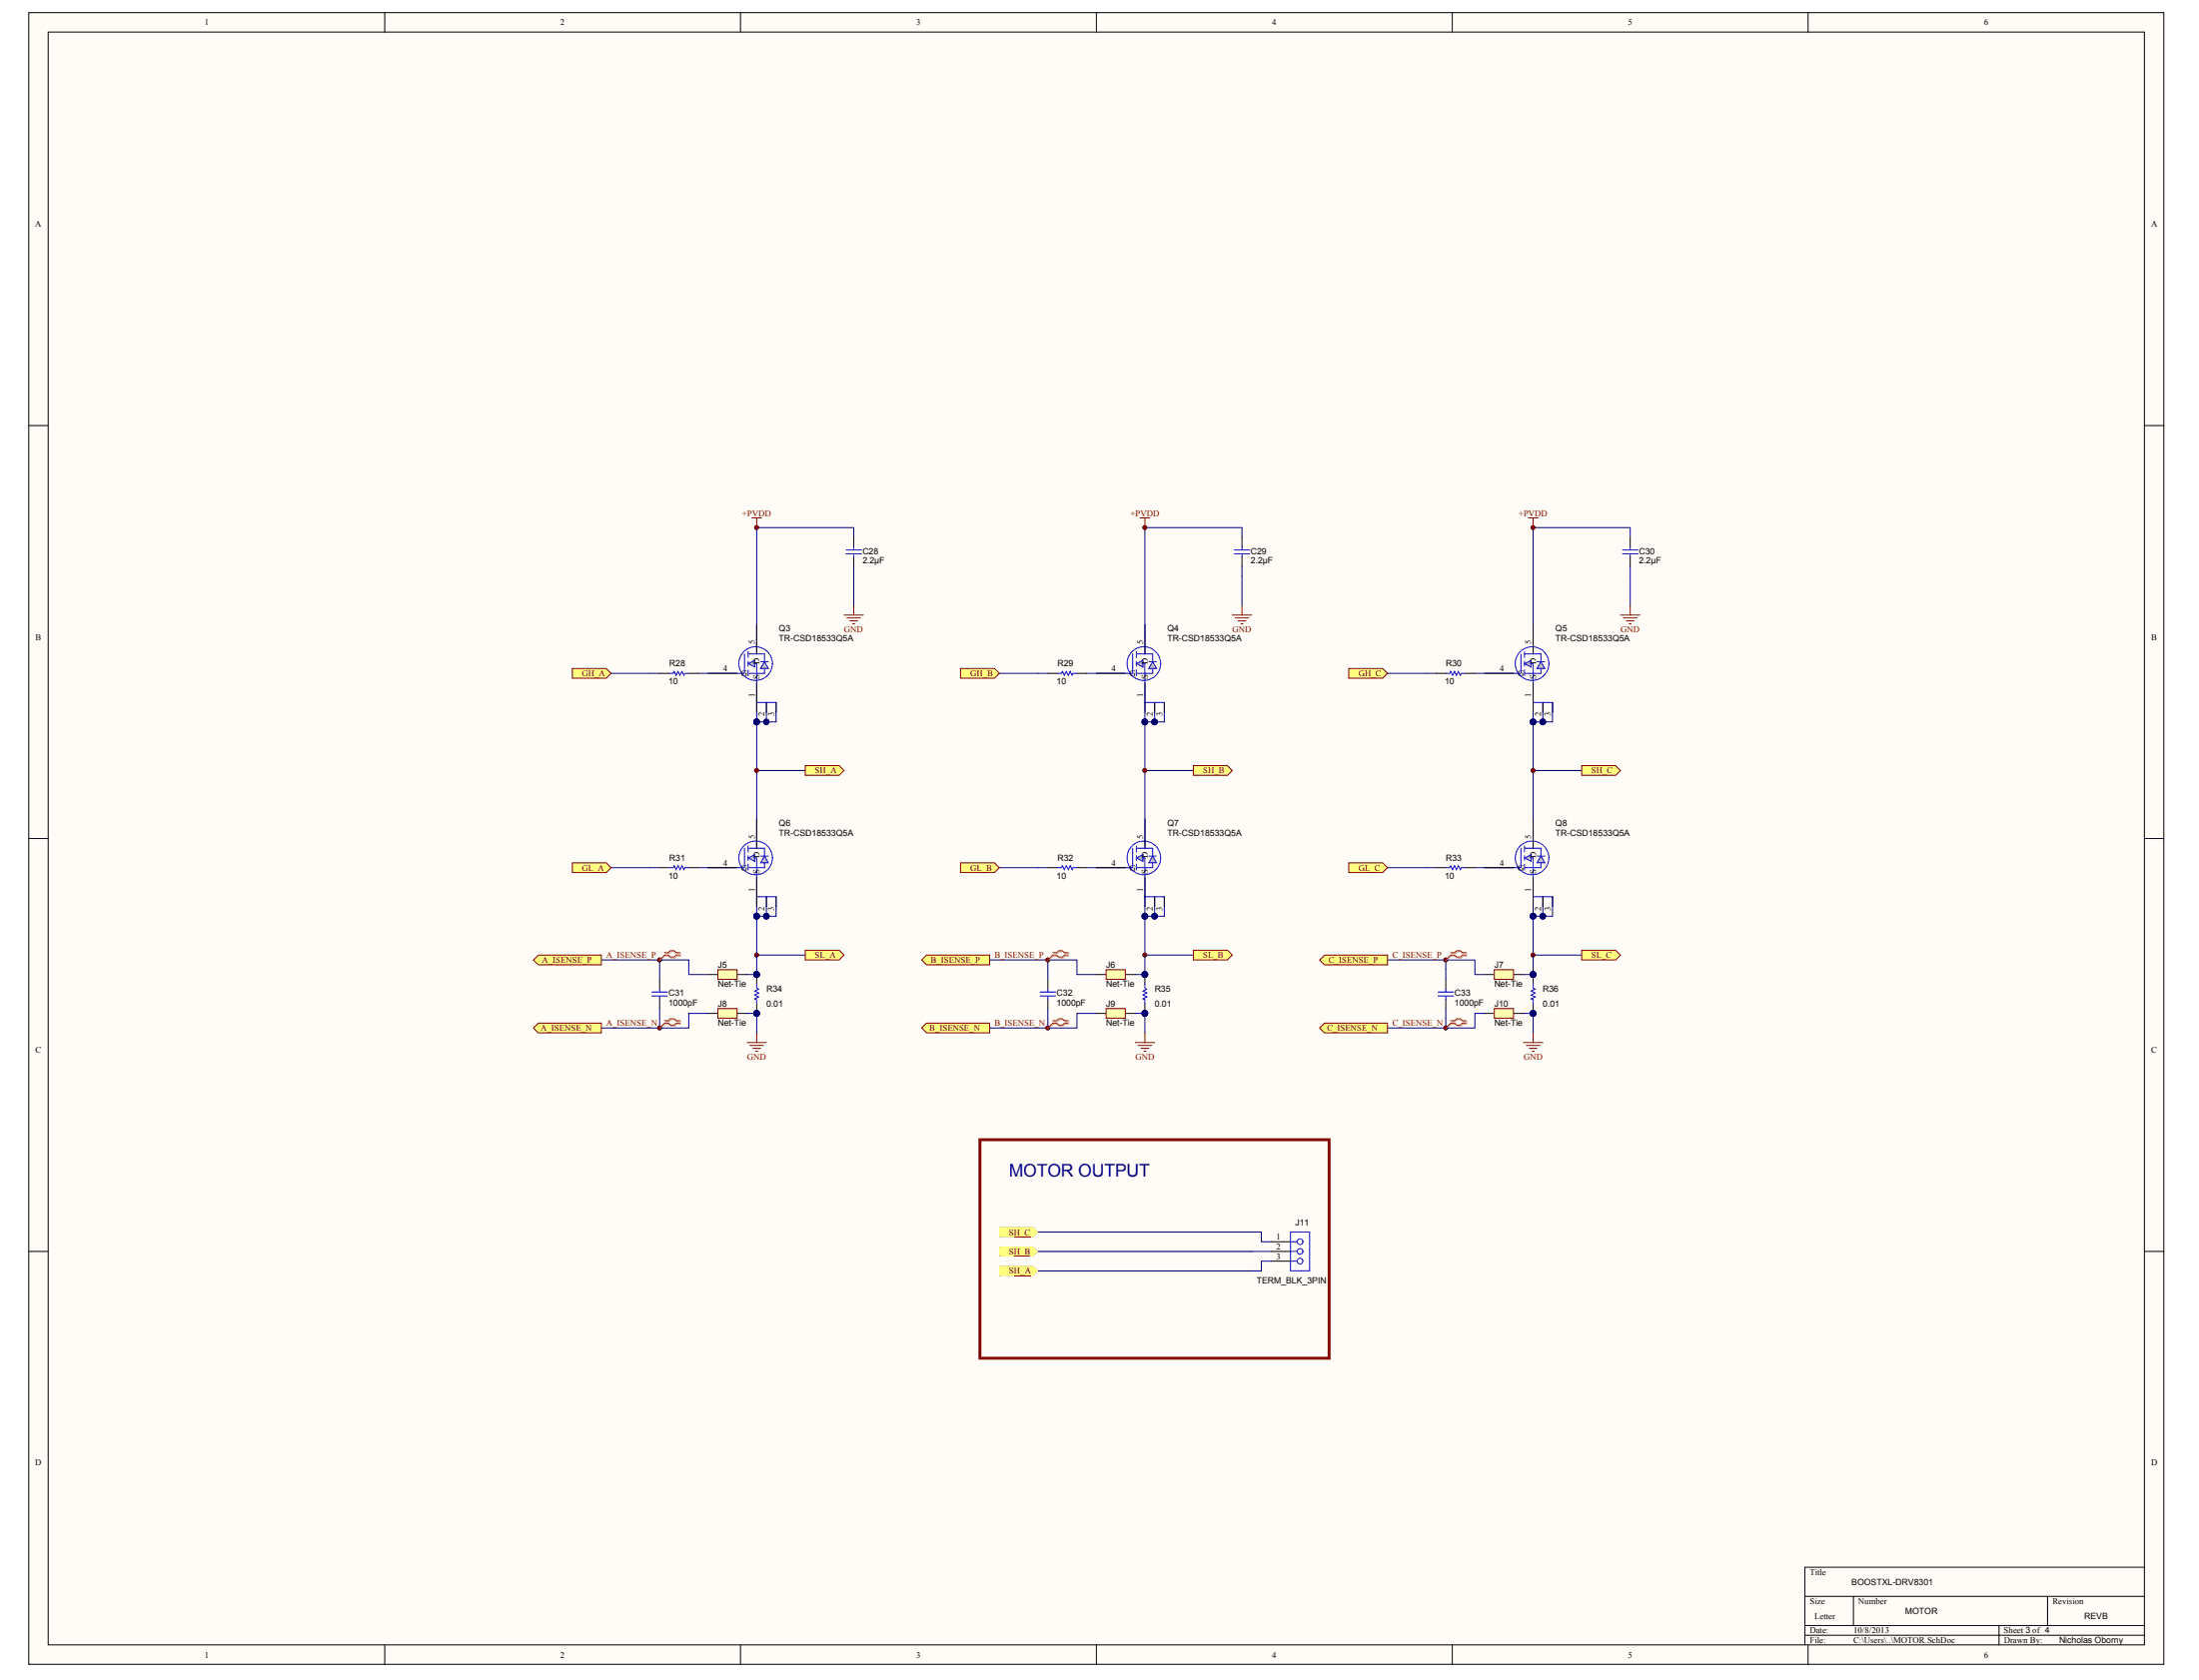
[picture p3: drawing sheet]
<svg xmlns="http://www.w3.org/2000/svg" width="271mm" height="207mm" viewBox="0 0 271 207" stroke-linecap="round" stroke-linejoin="round" font-family="sans-serif">
<path d="M3.5 1.6h263.1v203.5h-263.1z" fill="#fffcf8"/>
<path d="M3.5 1.6h263.1v203.5h-263.1z" fill="none" stroke="#000" stroke-width=".12"/>
<path d="M5.9 4h258.3v198.8h-258.3z" fill="#fffcf8"/>
<g fill="none" stroke="#000" stroke-width=".12">
<path d="M5.9 4h258.3v198.8h-258.3zM47.4 1.6v2.4M91.2 1.6v2.4M135.1 1.6v2.4M178.9 1.6v2.4M222.8 1.6v2.4M3.5 52.5h2.4M264.2 52.5h2.4M3.5 103.4h2.4M264.2 103.4h2.4M3.5 154.3h2.4M264.2 154.3h2.4"/>
<path d="M222.4 196.8h41.8M228.4 196.8v3.6M252.3 196.8v3.6M264.2 193.2h-41.8v9.6M47.4 202.8v2.4M91.2 202.8v2.4M135.1 202.8v2.4M178.9 202.8v2.4M222.4 200.4h41.8M222.4 201.6h41.8M222.8 202.8v2.4M246.3 200.4v2.4"/>
</g>
<g fill="#000080" stroke="#000080" stroke-width=".12">
<circle cx="81.3" cy="126.7" r=".23"/>
<circle cx="81.3" cy="118.3" r=".23"/>
<circle cx="93.2" cy="117.7" r=".23"/>
<circle cx="93.2" cy="95" r=".23"/>
<circle cx="93.2" cy="65" r=".23"/>
<circle cx="129.1" cy="126.7" r=".23"/>
<circle cx="129.1" cy="118.3" r=".23"/>
<circle cx="141" cy="117.7" r=".23"/>
<circle cx="141" cy="95" r=".23"/>
<circle cx="141" cy="65" r=".23"/>
<circle cx="178.1" cy="126.7" r=".23"/>
<circle cx="178.1" cy="118.3" r=".23"/>
<circle cx="188.9" cy="117.7" r=".23"/>
<circle cx="188.9" cy="95" r=".23"/>
<circle cx="188.9" cy="65" r=".23"/>
<circle cx="93.2" cy="112.9" r=".35"/>
<circle cx="141" cy="112.9" r=".35"/>
<circle cx="188.9" cy="112.9" r=".35"/>
<circle cx="93.2" cy="89" r=".35"/>
<circle cx="141" cy="89" r=".35"/>
<circle cx="188.9" cy="89" r=".35"/>
</g>
<g fill="none" stroke="#000080" stroke-width=".12">
<path d="M105.2 71v3.6M105.2 65h-12v12M153 71v3.6M153 65h-11.9v12M200.9 71v3.6M200.9 65h-12v12M75.3 83h4.8M86.1 83h1.2M93.2 89v12M93.2 95h6M123.1 83h4.8M133.9 83h1.2"/>
<path d="M141.1 89v12M141.1 95h5.9M171 83h4.7M181.7 83h1.2M188.9 89v12M188.9 95h6M74.1 118.3h7.2v1.2M75.3 107h4.8M86.1 107h1.2M93.2 112.9v4.8h6M121.9 118.3h7.2v1.2M123.1 107h4.8"/>
<path d="M133.9 107h1.2M141.1 112.9v4.8h5.9M171 107h4.7M181.7 107h1.2M188.9 112.9v4.8h6M81.3 125.5v1.2h-7.2M129.1 125.5v1.2h-7.2"/>
</g>
<g fill="#800000" stroke="#800000" stroke-width=".12">
<circle cx="93.2" cy="95" r=".23"/>
<circle cx="141" cy="95" r=".23"/>
<circle cx="188.9" cy="95" r=".23"/>
<circle cx="93.2" cy="65" r=".23"/>
<circle cx="141" cy="65" r=".23"/>
<circle cx="188.9" cy="65" r=".23"/>
<circle cx="93.2" cy="117.7" r=".23"/>
<circle cx="141" cy="117.7" r=".23"/>
<circle cx="188.9" cy="117.7" r=".23"/>
<circle cx="81.3" cy="126.7" r=".23"/>
<circle cx="81.3" cy="118.3" r=".23"/>
<circle cx="129.1" cy="118.3" r=".23"/>
<circle cx="129.1" cy="126.7" r=".23"/>
</g>
<path d="M92.6 63.8h1.2M93.2 63.8v1.2M140.5 63.8h1.2M141.1 63.8v1.2M188.3 63.8h1.2M188.9 63.8v1.2" fill="none" stroke="#800000" stroke-width=".12"/>
<g fill="#ffff80" stroke="#800000" stroke-width=".12">
<path d="M70.5 82.4h4.2l.6 .6-.6 .6h-4.2z" fill-rule="evenodd"/>
<path d="M70.5 106.4h4.2l.6 .6-.6 .6h-4.2z" fill-rule="evenodd"/>
<path d="M118.3 82.4h4.2l.6 .6-.6 .6h-4.2z" fill-rule="evenodd"/>
<path d="M118.3 106.4h4.2l.6 .6-.6 .6h-4.2z" fill-rule="evenodd"/>
<path d="M166.2 82.4h4.2l.6 .6-.6 .6h-4.2z" fill-rule="evenodd"/>
<path d="M166.2 106.4h4.2l.6 .6-.6 .6h-4.2z" fill-rule="evenodd"/>
<path d="M99.2 94.4h4.2l.6 .6-.6 .6h-4.2z" fill-rule="evenodd"/>
<path d="M147 94.4h4.2l.6 .6-.6 .6h-4.2z" fill-rule="evenodd"/>
<path d="M194.9 94.4h4.2l.6 .6-.6 .6h-4.2z" fill-rule="evenodd"/>
<path d="M99.2 117.1h4.2l.6 .6-.6 .6h-4.2z" fill-rule="evenodd"/>
<path d="M147 117.1h4.2l.6 .6-.6 .6h-4.2z" fill-rule="evenodd"/>
<path d="M194.9 117.1h4.2l.6 .6-.6 .6h-4.2z" fill-rule="evenodd"/>
<path d="M66.3 126.1h7.8v1.2h-7.8l-.6-.6z" fill-rule="evenodd"/>
<path d="M66.3 117.7h7.8v1.2h-7.8l-.6-.6z" fill-rule="evenodd"/>
<path d="M114.2 117.7h7.7v1.2h-7.7l-.6-.6z" fill-rule="evenodd"/>
<path d="M114.2 126.1h7.7v1.2h-7.7l-.6-.6z" fill-rule="evenodd"/>
</g>
<g fill="none" stroke="#800000" stroke-width=".12">
<path d="M104 75.8h2.4M104.4 76.2h1.6M104.7 76.5h1M105.1 76.9h.2M105.2 74.6v1.2M151.8 75.8h2.4M152.2 76.2h1.7M152.5 76.5h1M152.9 76.9h.2M153 74.6v1.2M199.7 75.8h2.3M200 76.2h1.7"/>
<path d="M200.4 76.5h.9M200.7 76.9h.3M200.9 74.6v1.2M92 128.5h2.4M92.4 128.9h1.7M92.8 129.2h.9M93.1 129.6h.3M93.2 127.3v1.2M139.9 128.5h2.4M140.2 128.9h1.7M140.6 129.2h.9M140.9 129.6h.3"/>
<path d="M141.1 127.3v1.2M187.7 128.5h2.4M188.1 128.9h1.6M188.4 129.2h1M188.8 129.6h.2M188.9 127.3v1.2"/>
</g>
<g fill="#000080">
<path d="M127.9 156.6l26.4 .1h-26.4z"/>
<path d="M127.9 154.2l26.4 .1h-26.4z"/>
<path d="M127.9 151.8l26.4 .1h-26.4z"/>
</g>
<path d="M123.1 151.3h4.2l.6 .6-.6 .6h-4.2z" fill-rule="evenodd" fill="#ffff80"/>
<path d="M123.1 151.3h4.2l.6 .6-.6 .6h-4.2h4.2l.6-.6-.6-.6h-4.2v1.2z" fill="#800000"/>
<path d="M123.1 153.7h4.2l.6 .6-.6 .6h-4.2z" fill-rule="evenodd" fill="#ffff80"/>
<path d="M123.1 153.7h4.2l.6 .6-.6 .6h-4.2h4.2l.6-.6-.6-.6h-4.2v1.2z" fill="#800000"/>
<path d="M123.1 156.1h4.2l.6 .6-.6 .6h-4.2z" fill-rule="evenodd" fill="#ffff80"/>
<path d="M123.1 156h4.2l.6 .7-.6 .6h-4.2l4.2-.1 .6-.5-.6-.6h-4.2v1.2z" fill="#800000"/>
<g fill="#fffcf8">
<path d="M120.9 140.7h42.7v26.5h-42.7z"/>
<path d="M124.5 143.5h1.5v1.6h-1.5z"/>
<path d="M126.2 143.5h1.5v1.6h-1.5z"/>
<path d="M127.8 143.5h8.1v1.6h-8.1z"/>
<path d="M136.1 143.5h2.6v1.6h-2.6z"/>
<path d="M139 143.5h2.6v1.6h-2.6z"/>
</g>
<g fill="#000080">
<path d="M127.9 156.6l26.4 .1h-26.4z"/>
<path d="M127.9 154.2l26.4 .1h-26.4z"/>
<path d="M127.9 151.8l26.4 .1h-26.4z"/>
</g>
<path d="M123.1 151.3v1.2h1.8v-1h2v1h.4l.6-.6-.6-.6zM124.4 151.5h.5v.8h-.5z" fill="#ffff80"/>
<path d="M123.1 151.3v1.2h1.8h-1.8v-1.2h4.2l.6 .6-.6 .6h-.4h.4l.6-.6-.6-.6z" fill="#800000"/>
<path d="M124.4 151.5h.5v.8h-.5z" fill="#ffff80"/>
<path d="M124.9 152.5h2z" fill="#fffcf8"/>
<path d="M124.9 151.5h2v1h-2z" fill="#ffff80"/>
<path d="M124.9 152.5h2z" fill="#800000"/>
<path d="M123.1 153.7v1.2h1.8v-1h2v1h.4l.6-.6-.6-.6zM124.4 153.9h.5v.7h-.5z" fill="#ffff80"/>
<path d="M123.1 153.7v1.2h4.2l.6-.6-.6-.6zM123.1 153.7h4.2l.6 .6-.6 .6h-4.2z" fill="#800000"/>
<g fill="#ffff80">
<path d="M124.4 153.9h.5v.7h-.5z"/>
<path d="M124.9 153.9h2v1h-2z"/>
</g>
<path d="M124.9 154.9h2z" fill="#800000"/>
<path d="M123.1 156.1v1.1h1.8v-.9h2.1v.9h.3l.6-.5-.6-.6zM124.4 156.3h.5v.7h-.5z" fill="#ffff80"/>
<path d="M123.1 156v1.3h1.8l-1.8-.1v-1.1h4.2l.6 .6-.6 .5-.3 .1h.3l.6-.6-.6-.7z" fill="#800000"/>
<path d="M124.4 156.3h.5v.7h-.5z" fill="#ffff80"/>
<path d="M124.9 157.3h2.1" fill="none" stroke="#fffcf8" stroke-width=".12"/>
<path d="M124.9 156.3h2.1v.9h-2.1z" fill="#ffff80"/>
<path d="M124.9 157.3h2.1" fill="none" stroke="#800000" stroke-width=".12"/>
<path d="M120.6 140.3v27.3h43.3v-27.3zM120.9 140.7h42.7v26.5h-42.7z" fill="#800000"/>
<path d="M182.9 120.1h1.2M186.5 120.1h1.2" fill="none" stroke="#000" stroke-width=".12"/>
<path d="M184.1 119.5h2.4v1.2h-2.4z" fill="#ffffb0"/>
<path d="M184.1 119.5h2.4v1.2h-2.4z" fill="none" stroke="#800000" stroke-width=".12"/>
<path d="M159 151.9h2.4v4.7h-2.4z" fill="#fff"/>
<path d="M159 151.9h2.4v4.7h-2.4zM159 154.3h.8" fill="none" stroke="#00f" stroke-width=".12"/>
<circle cx="160.2" cy="154.3" r=".35" fill="#fff" stroke="#00f" stroke-width=".12"/>
<path d="M159 153.1h.8" fill="none" stroke="#00f" stroke-width=".12"/>
<circle cx="160.2" cy="153.1" r=".35" fill="#fff" stroke="#00f" stroke-width=".12"/>
<path d="M156.6 153.1h2.4M156.6 154.3h2.4" fill="none" stroke="#000" stroke-width=".12"/>
<path d="M159 155.5h.8" fill="none" stroke="#00f" stroke-width=".12"/>
<circle cx="160.2" cy="155.4" r=".35" fill="#fff" stroke="#00f" stroke-width=".12"/>
<path d="M188.9 120.1v1.2M188.9 123.7v1.2M156.6 155.5h2.4" fill="none" stroke="#000" stroke-width=".12"/>
<path d="M171 118.3h7.1v1.2M178.1 125.5v1.2h-7.1M154.2 151.9h1.2v1.2h1.2M154.2 154.3h2.4M156.6 155.5h-1.2v1.2h-1.2" fill="none" stroke="#000080" stroke-width=".12"/>
<g fill="#000080" stroke="#000080" stroke-width=".12">
<circle cx="188.9" cy="120.1" r=".35"/>
<circle cx="188.9" cy="124.9" r=".35"/>
</g>
<path d="M188.9 121.3v.5l.2 .1-.4 .3 .4 .2-.4 .2 .4 .3-.4 .2 .2 .1v.5" fill="none" stroke="#00f" stroke-width=".12"/>
<g fill="#800000" stroke="#800000" stroke-width=".12">
<circle cx="178.1" cy="118.3" r=".23"/>
<circle cx="178.1" cy="126.7" r=".23"/>
</g>
<g fill="#ffff80" stroke="#800000" stroke-width=".12">
<path d="M163.2 117.7h7.8v1.2h-7.8l-.6-.6z" fill-rule="evenodd"/>
<path d="M163.2 126.1h7.8v1.2h-7.8l-.6-.6z" fill-rule="evenodd"/>
</g>
<path d="M182.9 124.9h1.2M186.5 124.9h1.2" fill="none" stroke="#000" stroke-width=".12"/>
<path d="M184.1 124.3h2.4v1.2h-2.4z" fill="#ffffb0"/>
<path d="M184.1 124.3h2.4v1.2h-2.4z" fill="none" stroke="#800000" stroke-width=".12"/>
<path d="M178.1 118.3h3.6v1.8h1.2M182.9 124.9h-1.2v1.8h-3.6" fill="none" stroke="#000080" stroke-width=".12"/>
<path d="M135.1 120.1h1.2M138.7 120.1h1.2" fill="none" stroke="#000" stroke-width=".12"/>
<path d="M136.3 119.5h2.3v1.2h-2.3z" fill="#ffffb0"/>
<path d="M136.3 119.5h2.3v1.2h-2.3z" fill="none" stroke="#800000" stroke-width=".12"/>
<path d="M135.1 124.9h1.2M138.7 124.9h1.2M141.1 120.1v1.2M141.1 123.7v1.2" fill="none" stroke="#000" stroke-width=".12"/>
<g fill="#000080" stroke="#000080" stroke-width=".12">
<circle cx="141" cy="120.1" r=".35"/>
<circle cx="141" cy="124.9" r=".35"/>
</g>
<path d="M141.1 121.3v.5l.2 .1-.5 .3 .5 .2-.5 .2 .5 .3-.5 .2 .3 .1v.5" fill="none" stroke="#00f" stroke-width=".12"/>
<path d="M136.3 124.3h2.3v1.2h-2.3z" fill="#ffffb0"/>
<path d="M136.3 124.3h2.3v1.2h-2.3z" fill="none" stroke="#800000" stroke-width=".12"/>
<path d="M93.2 117.7v2.4M129.1 118.3h3.6v1.8h2.4M141.1 117.7v2.4h-1.2M188.9 117.7v2.4h-1.2M93.2 124.9v2.4M135.1 124.9h-2.4v1.8h-3.6M139.9 124.9h1.2v2.4M187.7 124.9h1.2v2.4" fill="none" stroke="#000080" stroke-width=".12"/>
<g fill="#000080" stroke="#000080" stroke-width=".12">
<circle cx="188.9" cy="120.1" r=".35"/>
<circle cx="188.9" cy="124.9" r=".35"/>
<circle cx="141" cy="120.1" r=".35"/>
<circle cx="141" cy="124.9" r=".35"/>
<circle cx="93.2" cy="120.1" r=".35"/>
<circle cx="93.2" cy="124.9" r=".35"/>
</g>
<path d="M87.3 120.1h1.1M90.8 120.1h1.2M93.2 120.1v1.2M93.2 123.7v1.2" fill="none" stroke="#000" stroke-width=".12"/>
<path d="M93.2 121.3v.5l.3 .1-.5 .3 .5 .2-.5 .2 .5 .3-.5 .2 .2 .1v.5" fill="none" stroke="#00f" stroke-width=".12"/>
<path d="M88.4 119.5h2.4v1.2h-2.4z" fill="#ffffb0"/>
<path d="M88.4 119.5h2.4v1.2h-2.4z" fill="none" stroke="#800000" stroke-width=".12"/>
<path d="M87.3 124.9h1.1M90.8 124.9h1.2" fill="none" stroke="#000" stroke-width=".12"/>
<path d="M88.4 124.3h2.4v1.2h-2.4z" fill="#ffffb0"/>
<path d="M88.4 124.3h2.4v1.2h-2.4z" fill="none" stroke="#800000" stroke-width=".12"/>
<path d="M81.3 118.3h3.6v1.8h2.4M87.3 124.9h-2.4v1.8h-3.6M92 124.9h1.2M92 120.1h1.2" fill="none" stroke="#000080" stroke-width=".12"/>
<g fill="#000080" stroke="#000080" stroke-width=".12">
<circle cx="93.2" cy="124.9" r=".35"/>
<circle cx="93.2" cy="120.1" r=".35"/>
</g>
<path d="M82 117.6h.5l.2-.3h.5l.2 .3h.5M83.9 117.8h-.5l-.2 .3h-.5l-.2-.3h-.5l-.7 .5M129.8 117.6h.5l.2-.3h.5l.3 .3h.4M131.7 117.8h-.4l-.3 .3h-.5l-.2-.3h-.5l-.7 .5M178.8 117.6h.5l.3-.3h.4l.3 .3h.5M180.8 117.8h-.5l-.3 .3h-.4l-.3-.3h-.5l-.7 .5M82 125.9h.5l.2-.2h.5l.2 .2h.5M83.9 126.2h-.5l-.2 .3h-.5l-.2-.3h-.5l-.7 .5M129.8 125.9h.5l.2-.2h.5l.3 .2h.4M131.7 126.2h-.4l-.3 .3h-.5l-.2-.3h-.5l-.7 .5M178.8 125.9h.5l.3-.2h.4l.3 .2h.5M180.8 126.2h-.5l-.3 .3h-.4l-.3-.3h-.5l-.7 .5" fill="none" stroke="#d0a19e" stroke-width=".12"/>
<path d="M81.9 117.4h.4l.3-.2h.5l.2 .2h.5M83.8 117.7h-.5l-.2 .3h-.5l-.3-.3h-.4l-.6 .6M129.7 117.4h.5l.2-.2h.5l.2 .2h.5M131.6 117.7h-.5l-.2 .3h-.5l-.2-.3h-.5l-.6 .6M178.7 117.4h.5l.2-.2h.5l.3 .2h.4M180.6 117.7h-.4l-.3 .3h-.5l-.2-.3h-.5l-.6 .6M81.9 125.8h.4l.3-.2h.5l.2 .2h.5M83.8 126.1h-.5l-.2 .3h-.5l-.3-.3h-.4l-.6 .6M129.7 125.8h.5l.2-.2h.5l.2 .2h.5M131.6 126.1h-.5l-.2 .3h-.5l-.2-.3h-.5l-.6 .6M178.7 125.8h.5l.2-.2h.5l.3 .2h.4M180.6 126.1h-.4l-.3 .3h-.5l-.2-.3h-.5l-.6 .6" fill="none" stroke="#f00" stroke-width=".12"/>
<path d="M92.2 80.3v.8M92.2 81.5v.6" fill="none" stroke="#00f" stroke-width=".12"/>
<path d="M92.2 81.8l.8-.4v.8z" fill="#c0c0c0" stroke="#00f" stroke-width=".12"/>
<path d="M94.2 80.6v.8" fill="none" stroke="#00f" stroke-width=".12"/>
<path d="M94.2 81.6l.5 .8h-1z" fill="#c0c0c0" stroke="#00f" stroke-width=".12"/>
<g fill="none" stroke="#00f" stroke-width=".12">
<path d="M93.2 77v3.6M87.3 83h4.4M91.7 80.6v2.4M92.2 82.6v.7M92.2 80.6h2M92.9 81.8h.3v6M93.2 86.6h2.4v1.2M93.7 81.6h1M94.2 82.4v.6h-1.9M94.4 86.6v1.2M92.2 104.3v.7M92.2 105.5v.6"/>
<circle cx="93.1" cy="81.8" r="2.07"/>
</g>
<path d="M93.2 77v3.6M87.3 83h3.5M93.2 84.2v3.6M94.4 86.6v1.2M95.6 86.6v1.2" fill="none" stroke="#000" stroke-width=".12"/>
<path d="M93.2 87.8v1.2h2.4v-1.2M94.4 87.8v1.2" fill="none" stroke="#000080" stroke-width=".12"/>
<g fill="#000080" stroke="#000080" stroke-width=".12">
<circle cx="93.2" cy="89" r=".35"/>
<circle cx="94.4" cy="89" r=".35"/>
</g>
<path d="M92.2 105.8l.8-.5v.9z" fill="#c0c0c0" stroke="#00f" stroke-width=".12"/>
<path d="M94.2 104.6v.8" fill="none" stroke="#00f" stroke-width=".12"/>
<path d="M94.2 105.5l.5 .9h-1z" fill="#c0c0c0" stroke="#00f" stroke-width=".12"/>
<g fill="none" stroke="#00f" stroke-width=".12">
<path d="M140 80.3v.8M140 81.5v.6M87.3 107h4.4M91.7 104.6v2.4M92.2 106.5v.7M92.2 104.6h2M92.9 105.8h.3v5.9M93.2 101v3.6M93.2 110.5h2.4v1.2M93.7 105.5h1M94.2 106.4v.6h-1.9M94.4 110.5v1.2"/>
<circle cx="93.1" cy="105.7" r="2.07"/>
</g>
<path d="M87.3 107h3.5M93.2 101v3.6M93.2 108.1v3.6M94.4 110.5v1.2M95.6 110.5v1.2" fill="none" stroke="#000" stroke-width=".12"/>
<path d="M93.2 111.7v1.2h1.2v-1.2M95.6 111.7v1.2h-1.2" fill="none" stroke="#000080" stroke-width=".12"/>
<g fill="#000080" stroke="#000080" stroke-width=".12">
<circle cx="93.2" cy="112.9" r=".35"/>
<circle cx="94.4" cy="112.9" r=".35"/>
</g>
<path d="M140 81.8l.8-.4v.8z" fill="#c0c0c0" stroke="#00f" stroke-width=".12"/>
<path d="M142 80.6v.8" fill="none" stroke="#00f" stroke-width=".12"/>
<path d="M142 81.6l.5 .8h-1z" fill="#c0c0c0" stroke="#00f" stroke-width=".12"/>
<g fill="none" stroke="#00f" stroke-width=".12">
<path d="M141.1 77v3.6M135.1 83h4.4M139.6 80.6v2.4M140 80.6h2M140 82.6v.7M140.7 81.8h.4v6M141.1 86.6h2.4v1.2M141.5 81.6h1M142 82.4v.6h-1.9M142.3 86.6v1.2M140 104.3v.7M140 105.5v.6"/>
<circle cx="140.9" cy="81.8" r="2.07"/>
</g>
<path d="M141.1 77v3.6M135.1 83h3.6M141.1 84.2v3.6M142.3 86.6v1.2M143.5 86.6v1.2" fill="none" stroke="#000" stroke-width=".12"/>
<path d="M141.1 87.8v1.2h1.2v-1.2M143.5 87.8v1.2h-1.2" fill="none" stroke="#000080" stroke-width=".12"/>
<g fill="#000080" stroke="#000080" stroke-width=".12">
<circle cx="141" cy="89" r=".35"/>
<circle cx="142.2" cy="89" r=".35"/>
</g>
<path d="M140 105.8l.8-.5v.9z" fill="#c0c0c0" stroke="#00f" stroke-width=".12"/>
<path d="M142 104.6v.8" fill="none" stroke="#00f" stroke-width=".12"/>
<path d="M142 105.5l.5 .9h-1z" fill="#c0c0c0" stroke="#00f" stroke-width=".12"/>
<g fill="none" stroke="#00f" stroke-width=".12">
<path d="M187.8 80.3v.8M187.8 81.5v.6M135.1 107h4.4M139.6 104.6v2.4M140 104.6h2M140 106.5v.7M140.7 105.8h.4v5.9M141.1 101v3.6M141.1 110.5h2.4v1.2M141.5 105.5h1M142 106.4v.6h-1.9M142.3 110.5v1.2"/>
<circle cx="140.9" cy="105.7" r="2.07"/>
</g>
<path d="M135.1 107h3.6M141.1 101v3.6M141.1 108.1v3.6M142.3 110.5v1.2M143.5 110.5v1.2" fill="none" stroke="#000" stroke-width=".12"/>
<path d="M141.1 111.7v1.2h1.2v-1.2M143.5 111.7v1.2h-1.2" fill="none" stroke="#000080" stroke-width=".12"/>
<g fill="#000080" stroke="#000080" stroke-width=".12">
<circle cx="141" cy="112.9" r=".35"/>
<circle cx="142.2" cy="112.9" r=".35"/>
</g>
<path d="M187.9 81.8l.8-.4v.8z" fill="#c0c0c0" stroke="#00f" stroke-width=".12"/>
<path d="M189.9 80.6v.8" fill="none" stroke="#00f" stroke-width=".12"/>
<path d="M189.9 81.6l.4 .8h-.9z" fill="#c0c0c0" stroke="#00f" stroke-width=".12"/>
<g fill="none" stroke="#00f" stroke-width=".12">
<path d="M188.9 77v3.6M182.9 83h4.4M187.4 80.6v2.4M187.8 82.6v.7M187.8 80.6h2.1M188.6 81.8h.3v6M188.9 86.6h2.4v1.2M189.4 81.6h.9M189.9 82.4v.6h-2M190.1 86.6v1.2M187.8 104.3v.7M187.8 105.5v.6"/>
<circle cx="188.8" cy="81.8" r="2.07"/>
</g>
<path d="M188.9 77v3.6M182.9 83h3.6M188.9 84.2v3.6M190.1 86.6v1.2M191.3 86.6v1.2" fill="none" stroke="#000" stroke-width=".12"/>
<path d="M188.9 87.8v1.2h1.2v-1.2M191.3 87.8v1.2h-1.2" fill="none" stroke="#000080" stroke-width=".12"/>
<g fill="#000080" stroke="#000080" stroke-width=".12">
<circle cx="188.9" cy="89" r=".35"/>
<circle cx="190.1" cy="89" r=".35"/>
</g>
<path d="M187.9 105.8l.8-.5v.9z" fill="#c0c0c0" stroke="#00f" stroke-width=".12"/>
<path d="M189.9 104.6v.8" fill="none" stroke="#00f" stroke-width=".12"/>
<path d="M189.9 105.5l.4 .9h-.9z" fill="#c0c0c0" stroke="#00f" stroke-width=".12"/>
<g fill="none" stroke="#00f" stroke-width=".12">
<path d="M104.2 67.8h1.9M104.2 68.3h1.9M105.2 67.4v.4M105.2 68.3v.3M152.1 67.8h1.9M152.1 68.3h1.9M153 67.4v.4M153 68.3v.3M199.9 67.8h1.9M199.9 68.3h1.9M200.9 67.4v.4M200.9 68.3v.3"/>
<path d="M82.5 83h.4l.2-.2 .2 .4 .2-.4 .3 .4 .2-.4 .3 .4 .1-.2h.5M130.3 83h.5l.1-.2 .2 .4 .3-.4 .2 .4 .3-.4 .2 .4 .1-.2h.5M178.1 83h.5l.1-.2 .3 .4 .2-.4 .2 .4 .3-.4 .2 .4 .1-.2h.5M82.5 107h.4l.2-.3 .2 .5 .2-.5 .3 .5 .2-.5 .3 .5 .1-.2h.5M130.3 107h.5l.1-.3 .2 .5 .3-.5 .2 .5 .3-.5 .2 .5 .1-.2h.5M178.1 107h.5l.1-.3 .3 .5 .2-.5 .2 .5 .3-.5 .2 .5 .1-.2h.5M182.9 107h4.4M187.4 104.6v2.4M187.8 106.5v.7M187.8 104.6h2.1M188.6 105.8h.3v5.9M188.9 101v3.6"/>
<path d="M188.9 110.5h2.4v1.2M189.4 105.5h.9M189.9 106.4v.6h-2M190.1 110.5v1.2M80.3 122.3h1.9M80.3 122.8h1.9M81.3 121.9v.4M81.3 122.8v.3M128.1 122.3h2M128.1 122.8h2M129.1 121.9v.4M129.1 122.8v.3"/>
<path d="M177.2 122.3h1.9M177.2 122.8h1.9M178.1 121.9v.4M178.1 122.8v.3"/>
<circle cx="188.8" cy="105.7" r="2.07"/>
</g>
<g fill="none" stroke="#000" stroke-width=".12">
<path d="M105.2 66.2v1.2M105.2 68.6v1.2M153 66.2v1.2M153 68.6v1.2M200.9 66.2v1.2M200.9 68.6v1.2M81.3 83h1.2M84.9 83h1.2M129.1 83h1.2M132.7 83h1.2M176.9 83h1.2M180.5 83h1.2"/>
<path d="M81.3 107h1.2M84.9 107h1.2M129.1 107h1.2M132.7 107h1.2M176.9 107h1.2M180.5 107h1.2M182.9 107h3.6M188.9 101v3.6M188.9 108.1v3.6M190.1 110.5v1.2M191.3 110.5v1.2M81.3 120.7v1.2"/>
<path d="M81.3 123.1v1.2M129.1 120.7v1.2M129.1 123.1v1.2M178.1 120.7v1.2M178.1 123.1v1.2"/>
</g>
<g fill="none" stroke="#000080" stroke-width=".12">
<path d="M105.2 65v1.2M105.2 69.8v1.2M153 65v1.2M153 69.8v1.2M200.9 65v1.2M200.9 69.8v1.2M80.1 83h1.2M127.9 83h1.2M175.7 83h1.2M80.1 107h1.2M81.3 119.5v1.2M127.9 107h1.2"/>
<path d="M129.1 119.5v1.2M175.7 107h1.2M178.1 119.5v1.2M188.9 111.7v1.2h1.2v-1.2M191.3 111.7v1.2h-1.2M81.3 124.3v1.2M129.1 124.3v1.2M178.1 124.3v1.2"/>
</g>
<g fill="#000080" stroke="#000080" stroke-width=".12">
<circle cx="188.9" cy="112.9" r=".35"/>
<circle cx="190.1" cy="112.9" r=".35"/>
</g>
<text font-size="2.2" fill="#000080" x="124.3" y="145.1">MOTOR OUTPUT</text>
<g font-size="1.1">
<text x="25.2" y="3.1">1</text>
<text x="69" y="3.1">2</text>
<text x="112.9" y="3.1">3</text>
<text x="156.7" y="3.1">4</text>
<text x="200.6" y="3.1">5</text>
<text x="244.4" y="3.1">6</text>
<text x="4.3" y="28">A</text>
<text x="265" y="28">A</text>
<text x="106.3" y="69.5">2.2µF</text>
<text x="106.3" y="68.3">C28</text>
<text x="154.1" y="69.5">2.2µF</text>
<text x="154.1" y="68.3">C29</text>
<text x="201.9" y="69.5">2.2µF</text>
<text x="201.9" y="68.3">C30</text>
<text x="96" y="77.9">Q3</text>
<text x="143.8" y="77.9">Q4</text>
<text x="191.6" y="77.9">Q5</text>
<text x="4.4" y="78.9">B</text>
<text x="82.5" y="82.2">R28</text>
<text x="89.1" y="82.8">4</text>
<text x="91.3" y="83.4">G</text>
<text x="93" y="79.4" transform="rotate(-90 93 79.4)">5</text>
<text x="93.6" y="83.7" transform="rotate(-90 93.6 83.7)">S</text>
<text x="93.6" y="81.9" transform="rotate(-90 93.6 81.9)">D</text>
<text x="96" y="79">TR-CSD18533Q5A</text>
<text x="130.3" y="82.2">R29</text>
<text x="136.9" y="82.8">4</text>
<text x="139.2" y="83.4">G</text>
<text x="140.8" y="79.4" transform="rotate(-90 140.8 79.4)">5</text>
<text x="141.4" y="83.7" transform="rotate(-90 141.4 83.7)">S</text>
<text x="141.4" y="81.9" transform="rotate(-90 141.4 81.9)">D</text>
<text x="143.8" y="79">TR-CSD18533Q5A</text>
<text x="178.1" y="82.2">R30</text>
<text x="184.8" y="82.8">4</text>
<text x="187" y="83.4">G</text>
<text x="188.7" y="79.4" transform="rotate(-90 188.7 79.4)">5</text>
<text x="189.3" y="83.7" transform="rotate(-90 189.3 83.7)">S</text>
<text x="189.3" y="81.9" transform="rotate(-90 189.3 81.9)">D</text>
<text x="191.6" y="79">TR-CSD18533Q5A</text>
<text x="265.1" y="78.9">B</text>
<text x="82.4" y="84.3">10</text>
<text x="93" y="85.9" transform="rotate(-90 93 85.9)">1</text>
<text x="94.2" y="88.3" transform="rotate(-90 94.2 88.3)">2</text>
<text x="95.4" y="88.3" transform="rotate(-90 95.4 88.3)">3</text>
<text x="130.2" y="84.3">10</text>
<text x="140.8" y="85.9" transform="rotate(-90 140.8 85.9)">1</text>
<text x="142" y="88.3" transform="rotate(-90 142 88.3)">2</text>
<text x="143.2" y="88.3" transform="rotate(-90 143.2 88.3)">3</text>
<text x="178" y="84.3">10</text>
<text x="188.7" y="85.9" transform="rotate(-90 188.7 85.9)">1</text>
<text x="189.9" y="88.3" transform="rotate(-90 189.9 88.3)">2</text>
<text x="191.1" y="88.3" transform="rotate(-90 191.1 88.3)">3</text>
<text x="96" y="101.8">Q6</text>
<text x="143.8" y="101.8">Q7</text>
<text x="191.6" y="101.8">Q8</text>
<text x="82.5" y="106.1">R31</text>
<text x="89.1" y="106.7">4</text>
<text x="91.3" y="107.3">G</text>
<text x="93" y="103.4" transform="rotate(-90 93 103.4)">5</text>
<text x="93.6" y="107.7" transform="rotate(-90 93.6 107.7)">S</text>
<text x="93.6" y="105.8" transform="rotate(-90 93.6 105.8)">D</text>
<text x="96" y="103">TR-CSD18533Q5A</text>
<text x="130.3" y="106.1">R32</text>
<text x="136.9" y="106.7">4</text>
<text x="139.2" y="107.3">G</text>
<text x="140.8" y="103.4" transform="rotate(-90 140.8 103.4)">5</text>
<text x="141.4" y="107.7" transform="rotate(-90 141.4 107.7)">S</text>
<text x="141.4" y="105.8" transform="rotate(-90 141.4 105.8)">D</text>
<text x="143.8" y="103">TR-CSD18533Q5A</text>
<text x="178.1" y="106.1">R33</text>
<text x="184.8" y="106.7">4</text>
<text x="187" y="107.3">G</text>
<text x="188.7" y="103.4" transform="rotate(-90 188.7 103.4)">5</text>
<text x="189.3" y="107.7" transform="rotate(-90 189.3 107.7)">S</text>
<text x="189.3" y="105.8" transform="rotate(-90 189.3 105.8)">D</text>
<text x="191.6" y="103">TR-CSD18533Q5A</text>
<text x="82.4" y="108.3">10</text>
<text x="93" y="109.9" transform="rotate(-90 93 109.9)">1</text>
<text x="94.2" y="112.3" transform="rotate(-90 94.2 112.3)">2</text>
<text x="95.4" y="112.3" transform="rotate(-90 95.4 112.3)">3</text>
<text x="130.2" y="108.3">10</text>
<text x="140.8" y="109.9" transform="rotate(-90 140.8 109.9)">1</text>
<text x="142" y="112.3" transform="rotate(-90 142 112.3)">2</text>
<text x="143.2" y="112.3" transform="rotate(-90 143.2 112.3)">3</text>
<text x="178" y="108.3">10</text>
<text x="188.7" y="109.9" transform="rotate(-90 188.7 109.9)">1</text>
<text x="189.9" y="112.3" transform="rotate(-90 189.9 112.3)">2</text>
<text x="191.1" y="112.3" transform="rotate(-90 191.1 112.3)">3</text>
<text x="88.4" y="119.3">J5</text>
<text x="136.3" y="119.3">J6</text>
<text x="184.1" y="119.3">J7</text>
<text x="82.4" y="124">1000pF</text>
<text x="82.4" y="122.8">C31</text>
<text x="88.4" y="121.7">Net-Tie</text>
<text x="88.4" y="124.1">J8</text>
<text x="94.4" y="124.1">0.01</text>
<text x="94.4" y="122.3">R34</text>
<text x="130.2" y="124">1000pF</text>
<text x="130.2" y="122.8">C32</text>
<text x="136.3" y="121.7">Net-Tie</text>
<text x="136.3" y="124.1">J9</text>
<text x="142.3" y="122.3">R35</text>
<text x="142.3" y="124.1">0.01</text>
<text x="179.2" y="124">1000pF</text>
<text x="179.2" y="122.8">C33</text>
<text x="184.1" y="121.7">Net-Tie</text>
<text x="184.1" y="124.1">J10</text>
<text x="190.1" y="124.1">0.01</text>
<text x="190.1" y="122.3">R36</text>
<text x="4.4" y="129.8">C</text>
<text x="88.4" y="126.5">Net-Tie</text>
<text x="136.3" y="126.5">Net-Tie</text>
<text x="184.1" y="126.5">Net-Tie</text>
<text x="265.1" y="129.8">C</text>
<text x="157.3" y="152.8">1</text>
<text x="157.3" y="154">2</text>
<text x="157.3" y="155.2">3</text>
<text x="159.6" y="151">J11</text>
<text x="154.8" y="158.2">TERM_BLK_3PIN</text>
<text x="4.3" y="180.7">D</text>
<text x="265" y="180.7">D</text>
<text x="223" y="194.1">Title</text>
<text x="223" y="197.7">Size</text>
<text x="228.1" y="195.3">BOOSTXL-DRV8301</text>
<text x="228.9" y="197.7">Number</text>
<text x="252.9" y="197.7">Revision</text>
<text x="223" y="201.3">Date:</text>
<text x="223" y="202.5">File:</text>
<text x="223.6" y="199.5">Letter</text>
<text x="228.4" y="201.3">10/8/2013</text>
<text x="228.4" y="202.5">C:\Users\..\MOTOR.SchDoc</text>
<text x="234.7" y="198.9">MOTOR</text>
<text x="246.9" y="201.3">Sheet 3 of 4</text>
<text x="246.9" y="202.5">Drawn By:</text>
<text x="253.7" y="202.5">Nicholas Oborny</text>
<text x="256.8" y="199.5">REVB</text>
<text x="25.2" y="204.3">1</text>
<text x="69" y="204.3">2</text>
<text x="112.9" y="204.3">3</text>
<text x="156.7" y="204.3">4</text>
<text x="200.6" y="204.3">5</text>
<text x="244.4" y="204.3">6</text>
</g>
<g font-size="1.1" fill="#800000">
<text x="91.5" y="63.6">+PVDD</text>
<text x="139.3" y="63.6">+PVDD</text>
<text x="187.1" y="63.6">+PVDD</text>
<text x="104" y="78">GND</text>
<text x="151.8" y="78">GND</text>
<text x="199.7" y="78">GND</text>
<text x="71.7" y="83.4">GH_A</text>
<text x="119.5" y="83.4">GH_B</text>
<text x="167.4" y="83.4">GH_C</text>
<text x="100.4" y="95.3">SH_A</text>
<text x="148.2" y="95.3">SH_B</text>
<text x="196.1" y="95.3">SH_C</text>
<text x="71.7" y="107.3">GL_A</text>
<text x="119.5" y="107.3">GL_B</text>
<text x="167.4" y="107.3">GL_C</text>
<text x="66.8" y="118.7">A_ISENSE_P</text>
<text x="74.7" y="118.1">A_ISENSE_P</text>
<text x="100.4" y="118.1">SL_A</text>
<text x="114.7" y="118.7">B_ISENSE_P</text>
<text x="122.5" y="118.1">B_ISENSE_P</text>
<text x="148.2" y="118.1">SL_B</text>
<text x="163.7" y="118.7">C_ISENSE_P</text>
<text x="171.6" y="118.1">C_ISENSE_P</text>
<text x="196.1" y="118.1">SL_C</text>
<text x="66.6" y="127.1">A_ISENSE_N</text>
<text x="74.7" y="126.5">A_ISENSE_N</text>
<text x="92.1" y="130.7">GND</text>
<text x="114.5" y="127.1">B_ISENSE_N</text>
<text x="122.5" y="126.5">B_ISENSE_N</text>
<text x="139.9" y="130.7">GND</text>
<text x="163.5" y="127.1">C_ISENSE_N</text>
<text x="171.6" y="126.5">C_ISENSE_N</text>
<text x="187.7" y="130.7">GND</text>
<text x="124.3" y="152.2">SH_C</text>
<text x="124.3" y="154.6">SH_B</text>
<text x="124.3" y="157">SH_A</text>
</g>
</svg>
